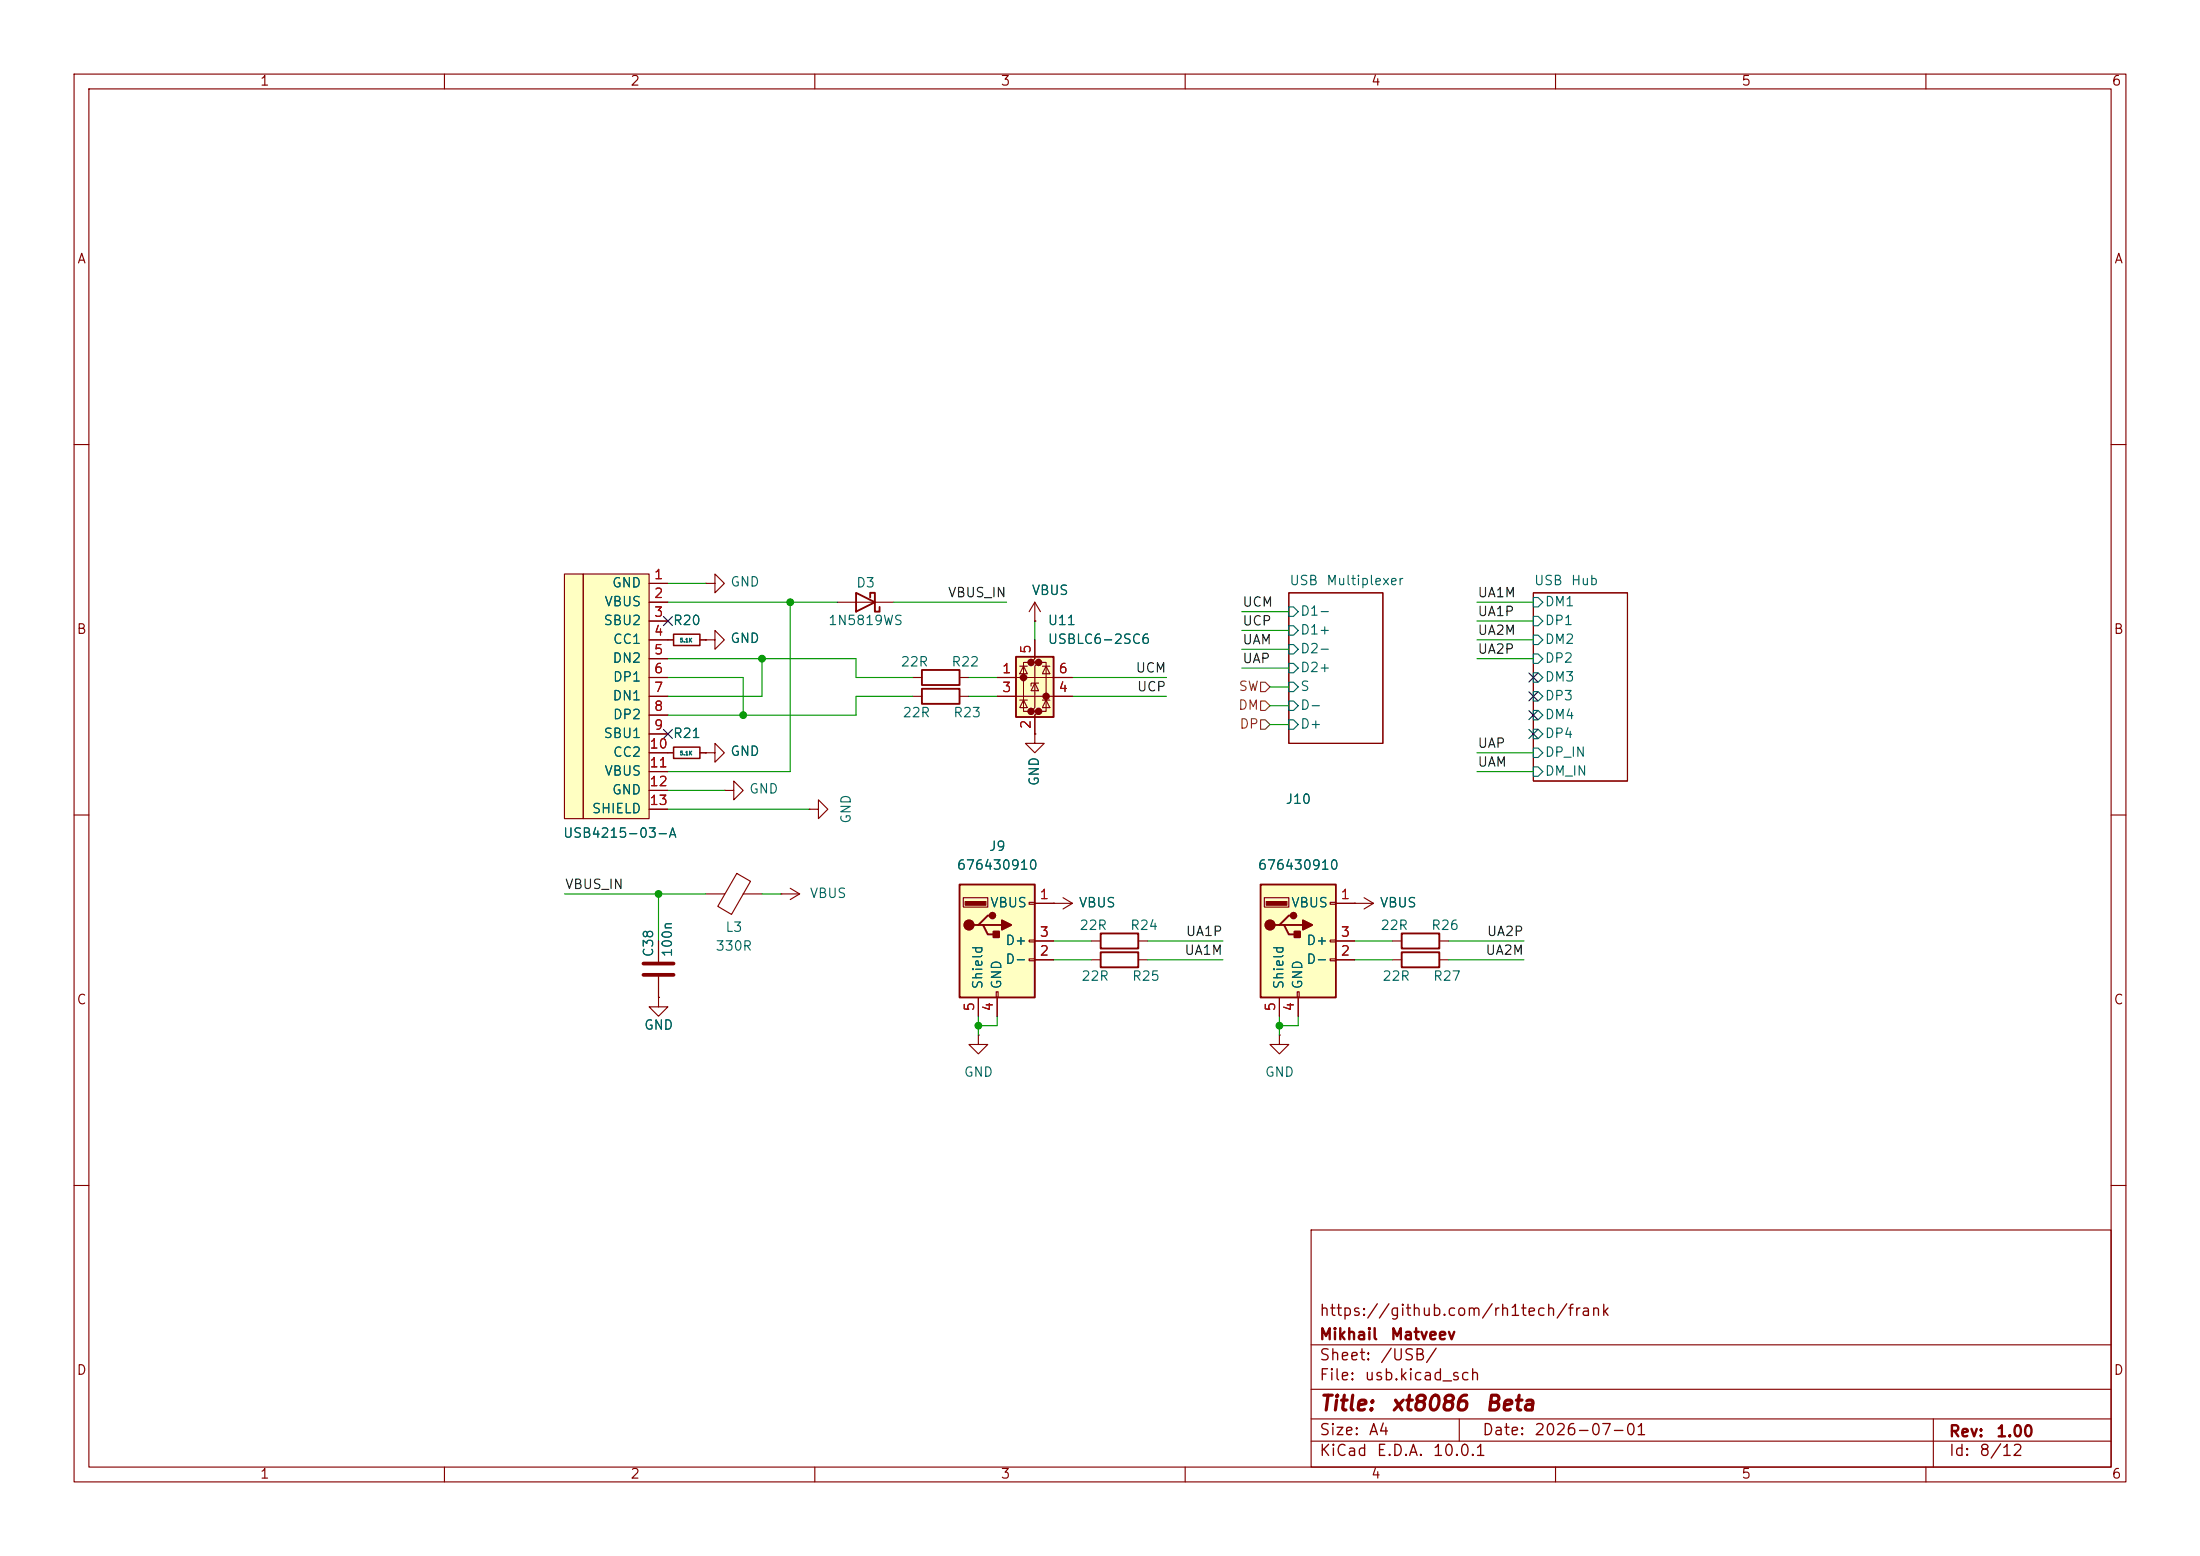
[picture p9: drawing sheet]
<svg xmlns="http://www.w3.org/2000/svg" width="297mm" height="210mm" viewBox="0 0 297 210" stroke-linecap="round" stroke-linejoin="round" font-family="sans-serif">
<g fill="none" stroke="#840000" stroke-width=".15">
<path d="M10 10h277v190h-277zM12 12h273v186h-273zM60 10v2M110 10v2M160 10v2M210 10v2M260 10v2M10 60h2M285 60h2M123.2 94h1.3M123.2 91.4h1.3M129.5 94h1.3"/>
<path d="M129.5 91.4h1.3M139.7 99.1v1.2h1.3l-1.3 1.3-1.3-1.3h1.3M139.7 99.1h.1M174 80h12.7v20.3h-12.7zM207 80h12.7v25.4h-12.7zM10 110h2M90.2 101.6h.7M94.5 101.6h.7M95.2 101.6h1.3v-1.3l1.3 1.3-1.3 1.3v-1.3M95.2 101.6h.1M285 110h2M10 160h2"/>
<path d="M177 166h108v32h-108zM285 160h2M60 198v2M110 198v2M160 198v2M177 194.5h108M177 191.5h108M177 187.5h108M177 181.5h108M197 191.5v3M210 198v2M260 198v2"/>
<path d="M261 191.5v6.5"/>
</g>
<g fill="none" stroke="#006464" stroke-width=".15">
<path d="M174 97.2h.6l.7 .6-.7 .6h-.6zM174 94.6h.6l.7 .7-.7 .6h-.6zM174 92.1h.6l.7 .6-.7 .6h-.6zM174 84.5h.6l.7 .6-.7 .6h-.6zM174 81.9h.6l.7 .7-.7 .6h-.6zM174 89.5h.6l.7 .7-.7 .6h-.6zM174 87h.6l.7 .6-.7 .7h-.6zM207 80.6h.6l.7 .7-.7 .6h-.6zM207 85.7h.6l.7 .7-.7 .6h-.6zM207 90.8h.6l.7 .6-.7 .7h-.6zM207 95.9h.6l.7 .6-.7 .7h-.6zM207 83.2h.6l.7 .6-.7 .7h-.6z"/>
<path d="M207 88.3h.6l.7 .6-.7 .6h-.6zM207 93.3h.6l.7 .7-.7 .6h-.6zM207 98.4h.6l.7 .7-.7 .6h-.6zM207 103.5h.6l.7 .6-.7 .7h-.6zM207 101h.6l.7 .6-.7 .6h-.6z"/>
</g>
<path d="M124.5 93h5v2h-5zM124.5 90.4h5v2.1h-5z" fill="none" stroke="#840000" stroke-width=".25"/>
<path d="M90.9 100.8h3.6v1.6h-3.6z" fill="none" stroke="#840000" stroke-width=".2"/>
<path d="M137.2 88.6h5v8.2h-5z" fill="#ffffc2"/>
<g fill="#840000" stroke="#840000" stroke-width=".51">
<circle cx="138.2" cy="91.4" r=".25"/>
<circle cx="139.2" cy="89.4" r=".25"/>
<circle cx="139.2" cy="96" r=".25"/>
<circle cx="140.2" cy="89.4" r=".25"/>
<circle cx="140.2" cy="96" r=".25"/>
<circle cx="141.2" cy="94" r=".25"/>
</g>
<g fill="none" stroke="#840000" stroke-width=".15">
<path d="M134.6 91.4h10.2M134.6 94h10.2M137.7 94.5h1M137.7 89.9h1M138.2 89.9l.5 1h-1zM138.2 94.5l.5 1h-1zM139.2 89.4h-1v6.6h1M139.7 86.4v2.5l-.5 .5h1l-.5 .5v5.6l-.5 .5h1l-.5 .5v2.6M139.7 92.2l.5 1h-1zM140.2 92.2h-1v.4M140.2 89.4h1v6.6h-1M140.7 94.5h1"/>
<path d="M140.7 89.9h1M141.2 89.9l.5 1h-1zM141.2 94.5l.5 1h-1zM172.7 139.7v1.3h1.3l-1.3 1.2-1.3-1.2h1.3M172.7 139.7h.1"/>
</g>
<path d="M137.2 88.6h5v8.2h-5z" fill="none" stroke="#840000" stroke-width=".25"/>
<path d="M170.2 119.4h10.1v15.2h-10.1z" fill="#ffffc2"/>
<path d="M170.2 119.4h10.1v15.2h-10.1zM148.6 126h5.1v2h-5.1zM148.6 128.5h5.1v2.1h-5.1zM172.7 124.8h.7l.6 1.3h1.3M173.4 124.8h2.5M174.6 123.6h-.6l-1.3 1.2h-.6" fill="none" stroke="#840000" stroke-width=".25"/>
<g fill="#840000" stroke="#840000" stroke-width=".25">
<path d="M174.8 125.7h.7v.8h-.7z"/>
<path d="M175.9 124.2l1.3 .6-1.3 .7z"/>
<circle cx="171.4" cy="124.8" r=".63"/>
<circle cx="174.6" cy="123.6" r=".38"/>
</g>
<path d="M170.9 121.7h2.8v.5h-2.8z" fill="#840000" stroke="#840000" stroke-width=".15"/>
<g fill="none" stroke="#840000" stroke-width=".15">
<path d="M142.2 121.9h.1M142.2 121.9h2.6M143.5 121.2l1.3 .7M144.8 121.9l-1.3 .8M147.3 129.5h1.3M147.3 127h1.3M153.7 129.5h1.2M153.7 127h1.2M170.7 121.2h3.3v1.2h-3.3zM172.7 134.6v2.6M175.1 133.9h.3v.7h-.3zM175.3 134.6v2.6"/>
<path d="M179.6 121.8h.7v.2h-.7zM179.6 126.9h.7v.2h-.7zM179.6 129.4h.7v.3h-.7zM180.3 121.9h2.6M180.3 129.5h2.6M180.3 127h2.6"/>
</g>
<path d="M129.5 119.4h10.2v15.2h-10.2z" fill="#ffffc2"/>
<path d="M129.5 119.4h10.2v15.2h-10.2zM132.1 124.8h.6l.6 1.3h1.3M132.7 124.8h2.6M134 123.6h-.7l-1.2 1.2h-.7" fill="none" stroke="#840000" stroke-width=".25"/>
<g fill="#840000" stroke="#840000" stroke-width=".25">
<path d="M134.1 125.7h.8v.8h-.8z"/>
<path d="M135.3 124.2l1.2 .6-1.2 .7z"/>
<circle cx="130.8" cy="124.8" r=".63"/>
<circle cx="134" cy="123.6" r=".38"/>
</g>
<path d="M130.3 121.7h2.8v.5h-2.8z" fill="#840000" stroke="#840000" stroke-width=".15"/>
<g fill="none" stroke="#840000" stroke-width=".15">
<path d="M139.7 83.8h.1M139.7 81.3l-.8 1.3M139.7 81.3l.8 1.3M139.7 81.3v2.5M88.9 134.6v1.3h1.3l-1.3 1.3-1.3-1.3h1.3M88.9 134.6h.1M88.9 127v2.8M88.9 131.8v2.8M130 121.2h3.3v1.2h-3.3zM132.1 139.7v1.3h1.2l-1.2 1.2-1.3-1.2h1.3M132.1 139.7h.1M132.1 134.6v2.6"/>
<path d="M134.5 133.9h.2v.7h-.2zM134.6 134.6v2.6M138.9 121.8h.8v.2h-.8zM138.9 126.9h.8v.2h-.8zM138.9 129.4h.8v.3h-.8zM139.7 121.9h2.5M139.7 129.5h2.5M139.7 127h2.5M182.9 121.9h.1M182.9 121.9h2.5M184.1 121.2l1.3 .7M185.4 121.9l-1.3 .8"/>
</g>
<path d="M86.9 130h4M86.9 131.6h4" fill="none" stroke="#840000" stroke-width=".51"/>
<g fill="#ffffc2">
<path d="M76.2 77.5h2.5v33h-2.5z"/>
<path d="M78.7 77.5h8.9v33h-8.9z"/>
</g>
<g fill="none" stroke="#840000" stroke-width=".15">
<path d="M76.2 77.5h2.5v33h-2.5zM78.7 77.5h8.9v33h-8.9zM87.6 78.7h2.6M95.2 78.7h1.3v-1.2l1.3 1.2-1.3 1.3v-1.3M95.2 78.7h.1M87.6 81.3h2.6M87.6 83.8h2.6M87.6 86.4h3.3M87.6 88.9h2.6M87.6 91.4h2.6M87.6 94h2.6M87.6 96.5h2.6"/>
<path d="M87.6 99.1h2.6M94.5 86.4h.7M95.2 86.4h1.3v-1.3l1.3 1.3-1.3 1.2v-1.2M95.2 86.4h.1M113 81.3h7.6M134.6 91.4h2.6M134.6 94h2.6M139.7 99.1h.1M139.7 83.8h.1M139.7 86.4v2.5M139.7 96.5v2.6M142.2 91.4h2.6"/>
<path d="M142.2 94h2.6M87.6 101.6h3.3M87.6 104.1h2.6M87.6 106.7h2.6M87.6 109.2h2.6M94.5 101.6h.7M95.2 101.6h.1M97.8 106.7h1.3v-1.3l1.2 1.3-1.2 1.3v-1.3M97.8 106.7h.1M99.5 117.9l1.8 1-2.5 4.5-1.9-1.1zM106.7 119.9l1.2 .8M109.2 109.2h1.3v-1.2l1.3 1.2-1.3 1.3v-1.3"/>
<path d="M109.2 109.2h.1M88.9 134.6h.1M88.9 127v2.8M88.9 131.8v2.8M95.2 120.7h2.6M100.3 120.7h2.6M105.4 120.7h.1M105.4 120.7h2.5M107.9 120.7l-1.2 .7M132.1 134.6v2.6M134.6 134.6v2.6M139.7 127h2.5"/>
<path d="M139.7 129.5h2.5M139.7 121.9h2.5M142.2 121.9h.1M172.7 134.6v2.6M175.3 134.6v2.6M180.3 127h2.6M180.3 129.5h2.6M180.3 121.9h2.6M182.9 121.9h.1M188 127h1.2M188 129.5h1.2M194.3 127h1.3"/>
<path d="M194.3 129.5h1.3"/>
</g>
<path d="M90.9 85.6h3.6v1.5h-3.6z" fill="none" stroke="#840000" stroke-width=".2"/>
<path d="M115.6 80l2.5 1.3-2.5 1.3zM117.5 80.6v-.6h.6v2.6h.6v-.7M189.2 126h5.1v2h-5.1zM189.2 128.5h5.1v2.1h-5.1z" fill="none" stroke="#840000" stroke-width=".25"/>
<path d="M170.2 97.2h.6l.6 .6-.6 .6h-.6zM170.2 92.1h.6l.6 .6-.6 .6h-.6zM170.2 94.6h.6l.6 .7-.6 .6h-.6z" fill="none" stroke="#725600" stroke-width=".15"/>
<g fill="none" stroke="#009600" stroke-width=".15">
<path d="M90.2 78.7h5M90.2 88.9h25.4v2.5h7.6M90.2 81.3h22.8M90.2 91.4h10.1v5.1M102.9 88.9v5.1h-12.7M106.7 81.3v22.8h-16.5M120.6 81.3h15.3M123.2 94h-7.6v2.5h-25.4M130.8 94h3.8M130.8 91.4h3.8M139.7 83.8v2.6M144.8 94h12.7"/>
<path d="M144.8 91.4h12.7M167.6 90.2h6.4M167.6 87.6h6.4M167.6 82.6h6.4M167.6 85.1h6.4M171.4 95.3h2.6M171.4 92.7h2.6M171.4 97.8h2.6M199.4 88.9h7.6M199.4 81.3h7.6M199.4 86.4h7.6M199.4 83.8h7.6"/>
<path d="M90.2 106.7h7.6M90.2 109.2h19M199.4 104.1h7.6M199.4 101.6h7.6M76.2 120.7h19M88.9 120.7v6.3M102.9 120.7h2.5M132.1 137.2v2.5M134.6 137.2v1.2h-2.5M142.2 129.5h5.1M142.2 127h5.1M154.9 129.5h10.2"/>
<path d="M154.9 127h10.2M172.7 137.2v2.5M175.3 137.2v1.2h-2.6M182.9 129.5h5.1M182.9 127h5.1M195.6 129.5h10.1M195.6 127h10.1"/>
</g>
<path d="M89.6 98.5l1.2 1.2M89.6 83.2l1.2 1.2M90.8 98.5l-1.2 1.2M90.8 83.2l-1.2 1.2M206.4 95.9l1.2 1.2M206.4 93.4l1.2 1.2M206.4 90.8l1.2 1.2M206.4 98.5l1.2 1.2M207.6 95.9l-1.2 1.2M207.6 93.4l-1.2 1.2M207.6 90.8l-1.2 1.2M207.6 98.5l-1.2 1.2" fill="none" stroke="#000084" stroke-width=".15"/>
<g fill="#009600" stroke="#009600" stroke-width=".14">
<circle cx="100.3" cy="96.5" r=".46"/>
<circle cx="106.7" cy="81.3" r=".46"/>
<circle cx="88.9" cy="120.7" r=".46"/>
<circle cx="102.9" cy="88.9" r=".46"/>
<circle cx="132.1" cy="138.4" r=".46"/>
<circle cx="172.7" cy="138.4" r=".46"/>
</g>
<g font-size="2" fill="#840000">
<text x="178" y="190.9">Title:</text>
<text x="187.7" y="190.9">xt8086</text>
<text x="200.4" y="190.9">Beta</text>
</g>
<g font-size="1.5" fill="#840000">
<text x="178" y="178">https://github.com/rh1tech/frank</text>
<text x="178" y="184">Sheet:</text>
<text x="178" y="181.2">Mikhail</text>
<text x="186.2" y="184">/USB/</text>
<text x="187.6" y="181.2">Matveev</text>
<text x="178" y="186.7">File:</text>
<text x="184.1" y="186.7">usb.kicad_sch</text>
<text x="178" y="196.9">KiCad</text>
<text x="178" y="194.1">Size:</text>
<text x="184.7" y="194.1">A4</text>
<text x="185.7" y="196.9">E.D.A.</text>
<text x="193.3" y="196.9">10.0.1</text>
<text x="200" y="194.1">Date:</text>
<text x="207" y="194.1">2026-07-01</text>
<text x="263" y="194.3">Rev:</text>
<text x="263" y="196.9">Id:</text>
<text x="267.1" y="196.9">8/12</text>
<text x="269.4" y="194.3">1.00</text>
</g>
<g font-size="1.3" fill="#840000">
<text x="35" y="11.9">1</text>
<text x="85" y="11.9">2</text>
<text x="135" y="11.9">3</text>
<text x="185" y="11.9">4</text>
<text x="235" y="11.9">5</text>
<text x="285" y="11.9">6</text>
<text x="10.3" y="35.9">A</text>
<text x="285.3" y="35.9">A</text>
<text x="10.3" y="85.9">B</text>
<text x="285.3" y="85.9">B</text>
<text x="10.3" y="135.9">C</text>
<text x="285.3" y="135.9">C</text>
<text x="10.3" y="185.9">D</text>
<text x="285.3" y="185.9">D</text>
<text x="35" y="199.9">1</text>
<text x="85" y="199.9">2</text>
<text x="135" y="199.9">3</text>
<text x="185" y="199.9">4</text>
<text x="235" y="199.9">5</text>
<text x="285" y="199.9">6</text>
</g>
<g font-size="1.3" fill="#006464">
<text x="81.5" y="82.1">VBUS</text>
<text x="82.5" y="79.6">GND</text>
<text x="98.5" y="79.5">GND</text>
<text x="115.5" y="79.6">D3</text>
<text x="139.2" y="80.6">VBUS</text>
<text x="174" y="79.3">USB</text>
<text x="175.5" y="83.4">D1-</text>
<text x="179" y="79.3">Multiplexer</text>
<text x="207" y="79.3">USB</text>
<text x="208.5" y="82.1">DM1</text>
<text x="212" y="79.3">Hub</text>
<text x="81.4" y="84.7">SBU2</text>
<text x="82.6" y="89.8">DN2</text>
<text x="82.7" y="87.2">CC1</text>
<text x="90.8" y="84.7">R20</text>
<text x="98.5" y="87.1">GND</text>
<text x="111.7" y="84.7">1N5819WS</text>
<text x="141.4" y="84.7">U11</text>
<text x="141.4" y="87.2">USBLC6-2SC6</text>
<text x="175.5" y="86">D1+</text>
<text x="175.5" y="88.5">D2-</text>
<text x="208.5" y="87.2">DM2</text>
<text x="208.5" y="84.7">DP1</text>
<text x="208.5" y="89.8">DP2</text>
<text x="82.6" y="94.8">DN1</text>
<text x="82.7" y="92.3">DP1</text>
<text x="121.5" y="90.3">22R</text>
<text x="128.4" y="90.3">R22</text>
<text x="175.5" y="93.6">S</text>
<text x="175.5" y="91">D2+</text>
<text x="208.5" y="92.3">DM3</text>
<text x="208.5" y="94.8">DP3</text>
<text x="81.4" y="99.9">SBU1</text>
<text x="82.7" y="97.4">DP2</text>
<text x="90.8" y="99.9">R21</text>
<text x="121.8" y="97.1">22R</text>
<text x="128.6" y="97.1">R23</text>
<text x="175.5" y="98.7">D+</text>
<text x="175.5" y="96.1">D-</text>
<text x="208.5" y="97.4">DM4</text>
<text x="208.5" y="99.9">DP4</text>
<text x="81.5" y="105">VBUS</text>
<text x="82.5" y="107.5">GND</text>
<text x="82.7" y="102.5">CC2</text>
<text x="98.5" y="102.3">GND</text>
<text x="101.1" y="107.4">GND</text>
<text x="140.6" y="106.2" transform="rotate(-90 140.6 106.2)">GND</text>
<text x="208.5" y="105">DM_IN</text>
<text x="208.5" y="102.5">DP_IN</text>
<text x="75.9" y="113.4">USB4215-03-A</text>
<text x="79.8" y="110.1">SHIELD</text>
<text x="115.2" y="111.3" transform="rotate(-90 115.2 111.3)">GND</text>
<text x="173.5" y="108.8">J10</text>
<text x="129.1" y="117.7">676430910</text>
<text x="133.4" y="115.2">J9</text>
<text x="169.7" y="117.7">676430910</text>
<text x="109.2" y="121.5">VBUS</text>
<text x="133.6" y="122.8">VBUS</text>
<text x="145.6" y="122.8">VBUS</text>
<text x="145.6" y="125.8">22R</text>
<text x="152.5" y="125.8">R24</text>
<text x="174.2" y="122.8">VBUS</text>
<text x="186.2" y="122.8">VBUS</text>
<text x="186.3" y="125.8">22R</text>
<text x="193.1" y="125.8">R26</text>
<text x="88.5" y="129.3" transform="rotate(-90 88.5 129.3)">C38</text>
<text x="91" y="129.3" transform="rotate(-90 91 129.3)">100n</text>
<text x="96.5" y="128.6">330R</text>
<text x="97.8" y="126.1">L3</text>
<text x="135.6" y="130.4">D-</text>
<text x="135.6" y="127.9">D+</text>
<text x="176.3" y="130.4">D-</text>
<text x="176.3" y="127.9">D+</text>
<text x="132.9" y="133.6" transform="rotate(-90 132.9 133.6)">Shield</text>
<text x="135.5" y="133.6" transform="rotate(-90 135.5 133.6)">GND</text>
<text x="145.9" y="132.7">22R</text>
<text x="152.7" y="132.7">R25</text>
<text x="173.6" y="133.6" transform="rotate(-90 173.6 133.6)">Shield</text>
<text x="176.1" y="133.6" transform="rotate(-90 176.1 133.6)">GND</text>
<text x="186.5" y="132.7">22R</text>
<text x="193.4" y="132.7">R27</text>
<text x="86.9" y="139.3">GND</text>
<text x="130" y="145.6">GND</text>
<text x="170.7" y="145.6">GND</text>
</g>
<g font-size="1.3" fill="#a90000">
<text x="88.2" y="78.5">1</text>
<text x="88.2" y="81">2</text>
<text x="88.2" y="83.6">3</text>
<text x="88.2" y="86.1">4</text>
<text x="88.2" y="88.6">5</text>
<text x="139.4" y="88.3" transform="rotate(-90 139.4 88.3)">5</text>
<text x="88.2" y="91.2">6</text>
<text x="88.2" y="93.7">7</text>
<text x="135.2" y="91.2">1</text>
<text x="135.2" y="93.7">3</text>
<text x="142.8" y="93.7">4</text>
<text x="142.8" y="91.2">6</text>
<text x="87.6" y="101.3">10</text>
<text x="88.2" y="96.3">8</text>
<text x="88.2" y="98.8">9</text>
<text x="139.4" y="98.5" transform="rotate(-90 139.4 98.5)">2</text>
<text x="87.6" y="103.9">11</text>
<text x="87.6" y="106.4">12</text>
<text x="87.6" y="109">13</text>
<text x="140.3" y="121.7">1</text>
<text x="180.9" y="121.7">1</text>
<text x="140.3" y="129.3">2</text>
<text x="140.3" y="126.7">3</text>
<text x="180.9" y="129.3">2</text>
<text x="180.9" y="126.7">3</text>
<text x="131.8" y="136.6" transform="rotate(-90 131.8 136.6)">5</text>
<text x="134.4" y="136.6" transform="rotate(-90 134.4 136.6)">4</text>
<text x="172.5" y="136.6" transform="rotate(-90 172.5 136.6)">5</text>
<text x="175" y="136.6" transform="rotate(-90 175 136.6)">4</text>
</g>
<g font-size="1.3" fill="#0f0f0f">
<text x="127.9" y="80.9">VBUS_IN</text>
<text x="167.6" y="82.2">UCM</text>
<text x="199.4" y="80.9">UA1M</text>
<text x="199.4" y="83.5">UA1P</text>
<text x="167.6" y="84.7">UCP</text>
<text x="167.6" y="87.3">UAM</text>
<text x="167.6" y="89.8">UAP</text>
<text x="199.4" y="86">UA2M</text>
<text x="199.4" y="88.6">UA2P</text>
<text x="153.2" y="91.1">UCM</text>
<text x="153.4" y="93.6">UCP</text>
<text x="199.4" y="101.3">UAP</text>
<text x="199.4" y="103.8">UAM</text>
<text x="76.2" y="120.3">VBUS_IN</text>
<text x="159.8" y="129.2">UA1M</text>
<text x="160" y="126.7">UA1P</text>
<text x="200.5" y="129.2">UA2M</text>
<text x="200.6" y="126.7">UA2P</text>
</g>
<g font-size="1.3" fill="#725600">
<text x="167.1" y="93.6">SW</text>
<text x="167.1" y="96.1">DM</text>
<text x="167.2" y="98.7">DP</text>
</g>
<g font-size=".5" fill="#006464">
<text x="91.7" y="86.8">5.1K</text>
<text x="91.7" y="102">5.1K</text>
</g>
</svg>
